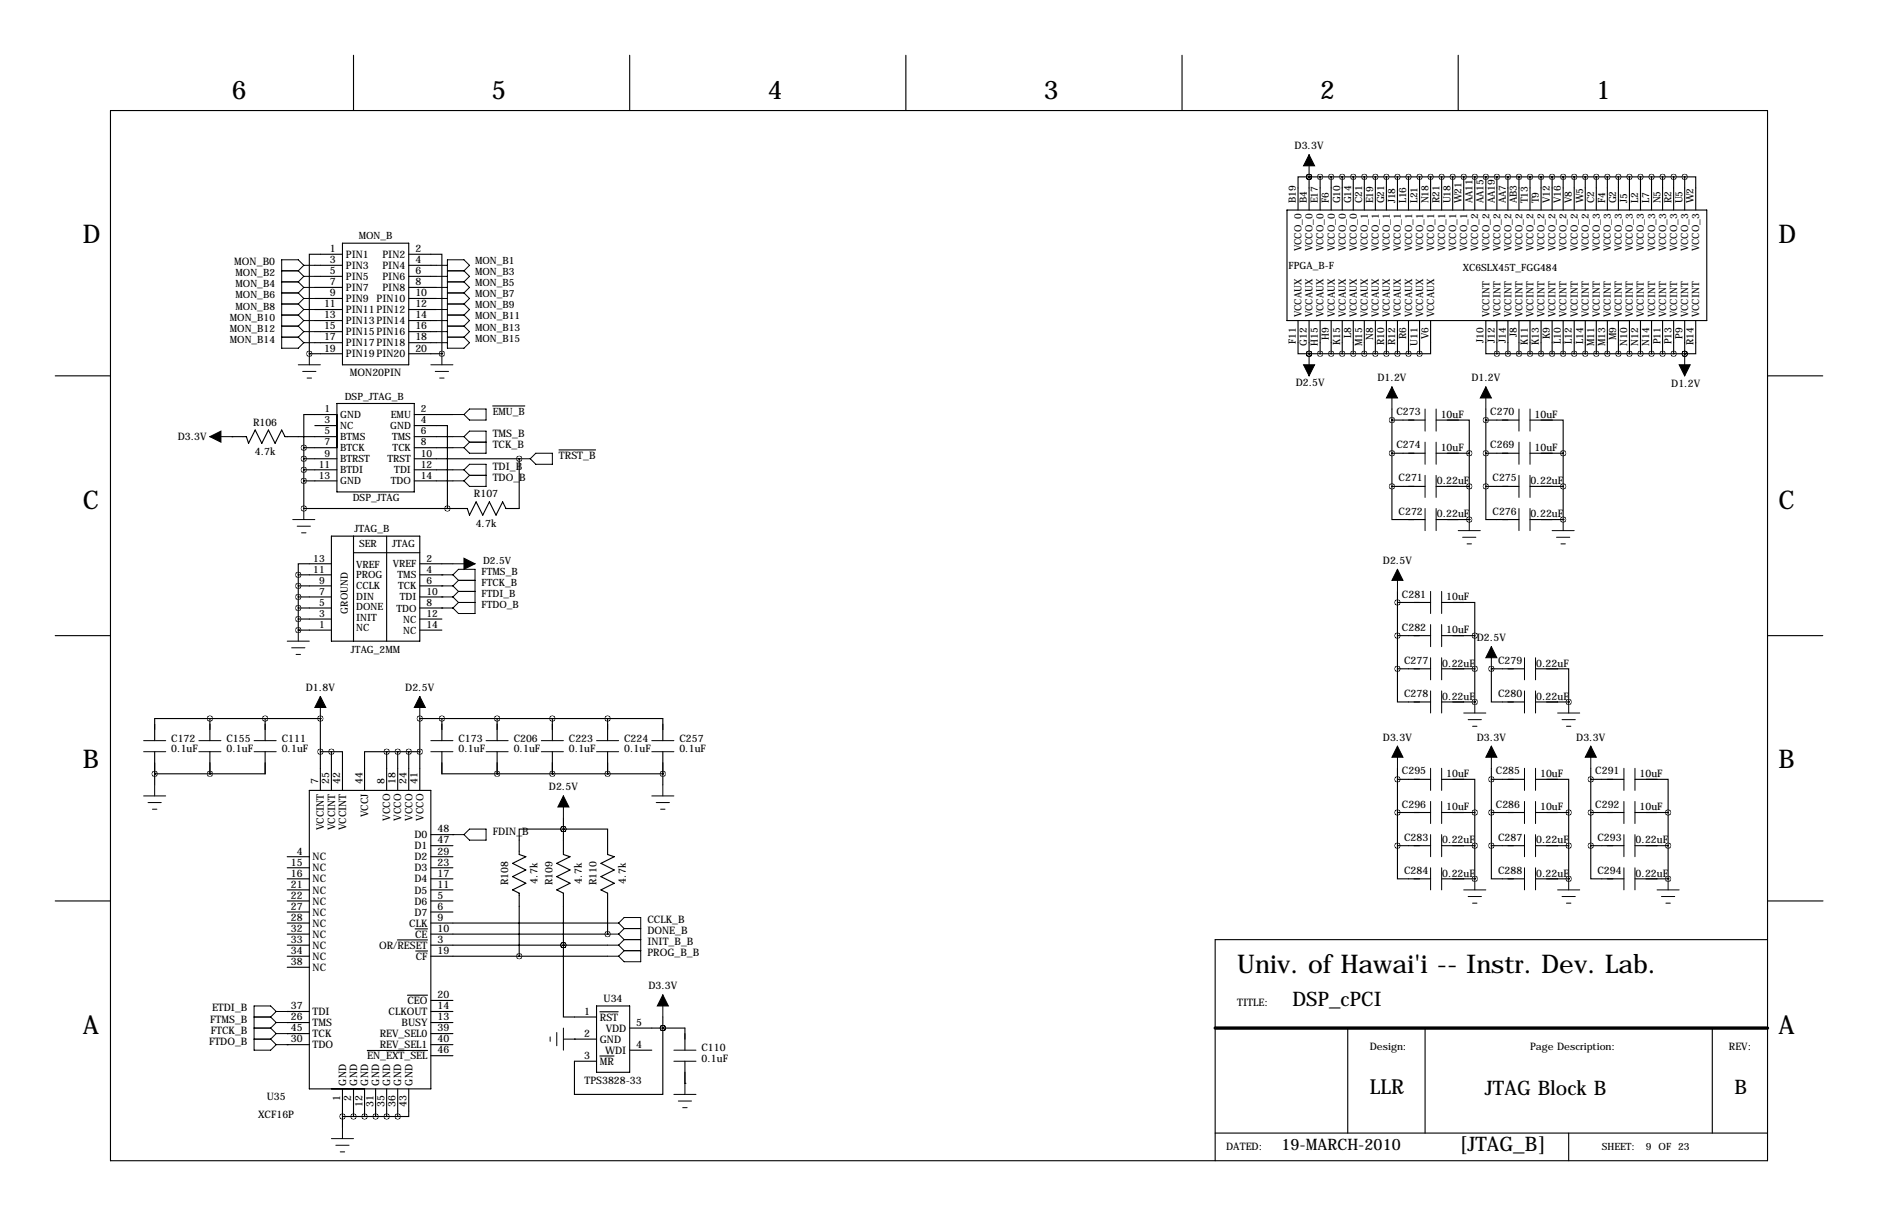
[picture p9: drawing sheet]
<svg xmlns="http://www.w3.org/2000/svg" width="432mm" height="279mm" viewBox="0 0 432 279" stroke-linecap="round" stroke-linejoin="round" font-family="sans-serif">
<g fill="none" stroke="#000" stroke-width=".25">
<path d="M81.3 12.7v12.7M144.8 12.7v12.7M208.3 12.7v12.7M271.8 12.7v12.7M335.3 12.7v12.7M25.4 25.4h381v241.3h-381zM78.7 58.4h-7.6v22.9M78.7 55.9h15.3v27.9h-15.3zM94 58.4h7.6v22.9M295.9 48.3h96.5v25.4h-96.5zM301 40.6h-2.6v7.7M301 40.6h.1"/>
<path d="M301 40.6v7.7M301 40.6h86.3M303.5 40.6v7.7M306.1 40.6v7.7M308.6 40.6v7.7M311.1 40.6v7.7M313.7 40.6v7.7M316.2 40.6v7.7M318.8 40.6v7.7M321.3 40.6v7.7M323.8 40.6v7.7M326.4 40.6v7.7"/>
<path d="M328.9 40.6v7.7M331.5 40.6v7.7M334 40.6v7.7M336.5 40.6v7.7M339.1 40.6v7.7M341.6 40.6v7.7M344.2 40.6v7.7M346.7 40.6v7.7M349.2 40.6v7.7M351.8 40.6v7.7M354.3 40.6v7.7M356.9 40.6v7.7"/>
<path d="M359.4 40.6v7.7M361.9 40.6v7.7M364.5 40.6v7.7M367 40.6v7.7M369.6 40.6v7.7M372.1 40.6v7.7M374.6 40.6v7.7M377.2 40.6v7.7M379.7 40.6v7.7M382.3 40.6v7.7M384.8 40.6v7.7M387.3 40.6h2.6v7.7"/>
<path d="M387.3 40.6v7.7M72.4 61h6.3M72.4 63.5h6.3M72.4 66h6.3M72.4 68.6h6.3M72.4 71.1h6.3M72.4 73.7h6.3M72.4 76.2h6.3M72.4 78.7h6.3M94 61h6.3M94 63.5h6.3M94 66h6.3"/>
<path d="M94 68.6h6.3M94 71.1h6.3M94 73.7h6.3M94 76.2h6.3M94 78.7h6.3M298.4 73.7v7.6h2.6M301 73.7v7.6M303.5 73.7v7.6M306.1 73.7v7.6M308.6 73.7v7.6M311.1 73.7v7.6M313.7 73.7v7.6"/>
<path d="M316.2 73.7v7.6M318.8 73.7v7.6M321.3 73.7v7.6M323.8 73.7v7.6M326.4 73.7v7.6M328.9 73.7v7.6h-2.5M341.6 73.7v7.6h2.6M344.2 73.7v7.6M346.7 73.7v7.6M349.2 73.7v7.6M351.8 73.7v7.6M354.3 73.7v7.6"/>
<path d="M356.9 73.7v7.6M359.4 73.7v7.6M361.9 73.7v7.6M364.5 73.7v7.6M367 73.7v7.6M369.6 73.7v7.6M372.1 73.7v7.6M374.6 73.7v7.6M377.2 73.7v7.6M379.7 73.7v7.6M382.3 73.7v7.6M384.8 73.7v7.6"/>
<path d="M387.3 73.7v7.6M389.9 73.7v7.6h-2.6M12.7 86.4h12.7M71.1 81.3h.1M71.1 81.3h7.6M72.4 97.8h5.1M77.5 95.2h-7.7v7.7M77.5 92.7h17.7v20.3h-17.7zM94 81.3h7.6M95.2 97.8h7.7v19M95.2 95.2h8.9M101.6 81.3h.1"/>
<path d="M113.3 93.3h7.4M301 81.3h.1M301 81.3h25.4M320 96.5h7.7M320 94v17.8M330.2 96.5h7.6v7.6M341.6 94v17.8M341.6 96.5h7.6M344.2 81.3h43.1M351.8 96.5h7.6v7.6M387.3 81.3h.1M406.4 86.4h12.7"/>
<path d="M53.3 100.3h.1M53.3 100.3h3.3l.5 1.6 1.6-3.1 1.5 3.1 1.5-3.1 1.5 3.1 1.6-3.1 .7 1.5h12M69.8 116.8h.1M69.8 102.9h7.7M69.8 105.4h7.7M69.8 107.9h7.7M69.8 110.5h7.7M69.8 102.9v13.9M95.2 100.3h8.9M95.2 102.9h8.9M95.2 105.4h24.2M95.2 107.9h8.9"/>
<path d="M95.2 110.5h8.9M119.4 105.4h.1M119.4 105.4v11.4h-3.1l-.7-1.5-1.6 3.1-1.5-3.1-1.5 3.1-1.5-3.1-1.6 3.1-.5-1.6h-37.6M128.5 103.4h8.4M320 111.8v7.6h7.7M320 104.1h7.7M320 111.8h7.7M330.2 104.1h7.6M330.2 111.8h7.6M330.2 119.4h7.6M337.8 119.4h.1M337.8 104.1v15.3"/>
<path d="M341.6 111.8v7.6h7.6M341.6 104.1h7.6M341.6 111.8h7.6M351.8 104.1h7.6M351.8 111.8h7.6M351.8 119.4h7.6M359.4 119.4h.1M359.4 104.1v15.3M68.6 139.7h7.6M68.6 137.2h7.6M68.6 134.6h7.6M68.6 132.1h7.6"/>
<path d="M68.6 132.1v12.7M76.2 129.5h-7.6v2.6M76.2 123.2h20.3v24.1h-20.3zM81.3 123.2v24.1M81.3 127h15.2M88.9 123.2v24.1M96.5 139.7h5.1M96.5 137.2h5.1M96.5 134.6h5.1M96.5 129.5h7.6M96.5 132.1h5.1M101.6 137.2h.1"/>
<path d="M101.6 132.1h.1M101.6 134.6h.1M101.6 139.7h.1M321.3 135.9v17.8M321.3 138.4h7.6M331.5 138.4h7.6v7.6M12.7 146h12.7M68.6 144.8h.1M68.6 144.8h7.6M68.6 142.2h7.6M96.5 144.8h5.1M96.5 142.2h5.1"/>
<path d="M321.3 153.7v7.6h7.6M321.3 146h7.6M321.3 153.7h7.6M331.5 146h7.6M331.5 153.7h7.6M339.1 146v15.3M342.9 153.7h.1M342.9 153.7v7.6h7.6M342.9 153.7h7.6M353.1 153.7h7.6v7.6M406.4 146h12.7M35.6 177.8h.1"/>
<path d="M35.6 172.7v7.6M48.3 177.8h.1M48.3 165.1h.1M48.3 165.1v5.1M48.3 172.7v5.1M61 165.1h.1M61 165.1v5.1M61 172.7v5.1h-25.4M73.7 165.1h.1M73.7 165.1h-38.1v5.1M73.7 165.1v16.5M73.7 172.7h2.5"/>
<path d="M76.2 172.7h2.5v8.9M76.2 172.7v8.9M88.9 172.7h-5.1v8.9M88.9 172.7v8.9M88.9 172.7h7.6M91.4 172.7v8.9M94 172.7v8.9M96.5 165.1h.1M96.5 165.1v16.5M96.5 165.1h55.9v5.1M101.6 165.1h.1M101.6 165.1v5.1"/>
<path d="M101.6 172.7v5.1h50.8M114.3 177.8h.1M114.3 165.1h.1M114.3 165.1v5.1M114.3 172.7v5.1M127 177.8h.1M127 165.1h.1M127 165.1v5.1M127 172.7v5.1M139.7 177.8h.1M139.7 165.1h.1M139.7 165.1v5.1"/>
<path d="M139.7 172.7v5.1M152.4 177.8h.1M152.4 172.7v7.6M321.3 176.5v17.8M321.3 179.1h7.6M331.5 179.1h7.6v7.6M331.5 161.3h7.6M339.1 161.3h.1M342.9 179.1h7.6M342.9 176.5v17.8M353.1 179.1h7.6v7.6M353.1 161.3h7.6"/>
<path d="M360.7 161.3h.1M365.8 179.1h7.6M365.8 176.5v17.8M375.9 179.1h7.6v7.6M66 196.8h5.1M66 199.4h5.1M71.1 181.6h28v68.6h-28zM99.1 196.8h5M99.1 199.4h5M99.1 194.3h5M99.1 191.8h5M104.1 191.8h.1"/>
<path d="M129.5 190.5h10.2v5.8l1.5 .5-3 1.6 3 1.5-3 1.5 3 1.5-3 1.6 1.5 .7v9.4M129.5 190.5h-10.1v5.8l1.5 .5-3 1.6 3 1.5-3 1.5 3 1.5-3 1.6 1.5 .7v14.5M129.5 190.5h.1M129.5 188v8.3l1.6 .5-3.1 1.6 3.1 1.5-3.1 1.5 3.1 1.5-3.1 1.6 1.5 .7v12M321.3 194.3v7.6h7.6M321.3 194.3h7.6M321.3 186.7h7.6M331.5 194.3h7.6M331.5 186.7h7.6M339.1 186.7v15.2M342.9 194.3v7.6h7.6M342.9 194.3h7.6"/>
<path d="M342.9 186.7h7.6M353.1 194.3h7.6M353.1 186.7h7.6M360.7 186.7v15.2M365.8 194.3v7.6h7.6M365.8 194.3h7.6M365.8 186.7h7.6M375.9 194.3h7.6M375.9 186.7h7.6M383.5 186.7v15.2M12.7 207h12.7M66 207h5.1"/>
<path d="M66 217.2h5.1M66 209.5h5.1M66 212.1h5.1M66 214.6h5.1M66 204.5h5.1M66 201.9h5.1M66 219.7h5.1M91.4 216h6.9M95.4 213.4h2.9M95.6 218.5h2.7M99.1 207h5M99.1 217.2h40.6"/>
<path d="M99.1 209.5h5M99.1 212.1h40.6M99.1 214.6h40.6M99.1 204.5h5M99.1 201.9h5M99.1 219.7h40.6M129.5 217.2h.1M129.5 217.2v16.5h7.7M139.7 214.6h.1M331.5 201.9h7.6M339.1 201.9h.1M353.1 201.9h7.6"/>
<path d="M360.7 201.9h.1M375.9 201.9h7.6M383.5 201.9h.1M406.4 215.9h-127v50.8M406.5 207h12.7M66 232.4h.1M66 234.9h.1M66 237.5h.1M66 234.9h5.1M66 232.4h5.1M66 222.2h5.1M66 237.5h5.1"/>
<path d="M93.7 228.7h4.6M99.1 234.9h5M99.1 232.4h5M99.1 229.9h5M99.1 237.5h5M132.1 238.8h.1M132.1 238.8h5.1M137.2 231.1h7.6v15.3h-7.6zM137.9 232.5h4.2M144.8 236.2h12.7v5.1M152.4 236.2v15.3h-20.3v-7.7h5.1M152.4 236.2h.1"/>
<path d="M152.4 233.7v2.5M309.9 236.2v24.1M327.7 236.2v24.1M393.7 236.2v24.1M66 240h.1M66 240h5.1M78.7 250.2v8.9M78.7 256.5h12.7M81.3 250.2v6.3M83.8 250.2v6.3M84.4 241.4h13.9M86.4 250.2v6.3"/>
<path d="M88.9 250.2v6.3M91.4 250.2v6.3M94 250.2v6.3h-2.6M99.1 240h5M99.1 242.6h5M137.9 242.6h3.3M144.8 241.3h5.1M157.5 248.9h.1M157.5 243.8v5.1M279.4 260.3h127M360.7 260.3v6.4"/>
</g>
<path d="M279.4 236.2h127" fill="none" stroke="#000" stroke-width=".76"/>
<g fill="none" stroke="#000" stroke-width=".23">
<path d="M301 35.6v5M64.8 62.2h3.8M64.8 64.8h3.8M64.8 67.3h3.8M64.8 69.8h3.8M64.8 72.4h3.8M64.8 74.9h3.8M64.8 77.5h3.8M68.6 62.2l1.2 1.3M68.6 64.8l1.2 1.2M68.6 67.3l1.2 1.3M68.6 69.8l1.2 1.3"/>
<path d="M68.6 72.4l1.2 1.3M68.6 74.9l1.2 1.3M68.6 77.5l1.2 1.2M69.8 61h2.6M69.8 61l-1.2 1.2M69.8 61l-1.2-1.3h-3.8v20.3h3.8l1.2-1.3M69.8 63.5h2.6M69.8 63.5l-1.2 1.3M69.8 66h2.6M69.8 66l-1.2 1.3M69.8 68.6h2.6M69.8 68.6l-1.2 1.2"/>
<path d="M69.8 71.1h2.6M69.8 71.1l-1.2 1.3M69.8 73.7h2.6M69.8 73.7l-1.2 1.2M69.8 76.2h2.6M69.8 76.2l-1.2 1.3M69.8 78.7h2.6M100.3 61h2.6M100.3 63.5h2.6M100.3 66h2.6M100.3 68.6h2.6M100.3 71.1h2.6"/>
<path d="M100.3 73.7h2.6M100.3 76.2h2.6M100.3 78.7h2.6M102.9 62.2h3.8M102.9 64.8h3.8M102.9 67.3h3.8M102.9 69.8h3.8M102.9 72.4h3.8M102.9 74.9h3.8M102.9 77.5h3.8M106.7 62.2l1.2-1.2-1.2-1.3h-3.8v20.3h3.8l1.2-1.3-1.2-1.2M106.7 62.2l1.2 1.3-1.2 1.3"/>
<path d="M106.7 64.8l1.2 1.2-1.2 1.3M106.7 67.3l1.2 1.3-1.2 1.2M106.7 69.8l1.2 1.3-1.2 1.3M106.7 72.4l1.2 1.3-1.2 1.2M106.7 74.9l1.2 1.3-1.2 1.3M68.6 83.8h5.1M69.6 85.3h3M70.6 86.9h1M71.1 81.3v2.5M99.1 83.8h5M100.1 85.3h3M101.1 86.9h1"/>
<path d="M101.6 81.3v2.5M104.1 95.2h2.6M106.7 95.2l1.2-1.2h3.9v2.5h-3.9zM301 81.3v5.1M320 88.9v5.1M327.7 94v5.1M330.2 94v5.1M341.6 88.9v5.1M349.2 94v5.1M351.8 94v5.1M387.3 81.3v5.1M48.3 100.3h5"/>
<path d="M67.3 119.4h5.1M69.8 116.8v2.6M104.1 110.5h2.6M104.1 107.9h2.6M104.1 102.9h2.6M104.1 100.3h2.6M106.7 107.9l1.2-1.2h3.9v5.1h-3.9l-1.2-1.3M106.7 100.3l1.2-1.2h3.9v5h-3.9l-1.2-1.2M106.7 107.9l1.2 1.3M106.7 100.3l1.2 1.3M107.9 109.2h3.9M107.9 109.2l-1.2 1.3"/>
<path d="M107.9 101.6h3.9M107.9 101.6l-1.2 1.3M119.4 105.4h2.5M121.9 105.4l1.3-1.3h3.8v2.6h-3.8zM327.7 101.6v5.1M327.7 109.2v5.1M327.7 116.8v5.1M330.2 101.6v5.1M330.2 109.2v5.1M330.2 116.8v5.1M337.8 119.4v2.5M349.2 101.6v5.1"/>
<path d="M349.2 109.2v5.1M349.2 116.8v5.1M351.8 101.6v5.1M351.8 109.2v5.1M351.8 116.8v5.1M359.4 119.4v2.5M68.3 120.9h3.1M69.3 122.4h1.1M101.6 137.2h2.5M101.6 132.1h2.5M101.6 134.6h2.5M101.6 139.7h2.5"/>
<path d="M104.1 129.5h5.1M104.1 137.2l1.3 1.2M104.1 132.1l1.3-1.3h3.8v10.2h-3.8l-1.3-1.3M104.1 132.1l1.3 1.2M104.1 134.6l1.3 1.3M105.4 138.4h3.8M105.4 135.9h3.8M105.4 135.9l-1.3 1.3M105.4 133.3h3.8M105.4 133.3l-1.3 1.3M105.4 138.4l-1.3 1.3M321.3 130.8v5.1"/>
<path d="M328.9 135.9v5.1M331.5 135.9v5.1M335.3 121.9h5.1M336.3 123.4h3M337.3 125h1M356.9 121.9h5M357.9 123.4h3M358.9 125h1M66 147.3h5.1M67.1 148.8h3M68.1 150.4h1M68.6 144.8v2.5"/>
<path d="M328.9 143.5v5.1M328.9 151.1v5.1M328.9 158.8v5M331.5 143.5v5.1M331.5 151.1v5.1M331.5 158.8v5M342.9 148.6v5.1M350.5 151.1v5.1M350.5 158.8v5M353.1 151.1v5.1M353.1 158.8v5M33 170.2h5.1"/>
<path d="M33 172.7h5.1M45.7 170.2h5.1M45.7 172.7h5.1M58.4 170.2h5.1M58.4 172.7h5.1M73.7 160v5.1M96.5 160v5.1M99.1 170.2h5M99.1 172.7h5M111.8 170.2h5M111.8 172.7h5M124.5 170.2h5"/>
<path d="M124.5 172.7h5M137.2 170.2h5M137.2 172.7h5M149.9 170.2h5M149.9 172.7h5M321.3 171.4v5.1M328.9 176.5v5.1M331.5 176.5v5.1M336.5 163.8h5.1M337.6 165.4h3M338.6 166.9h1M339.1 161.3v2.5"/>
<path d="M342.9 171.4v5.1M350.5 176.5v5.1M353.1 176.5v5.1M358.1 163.8h5.1M359.2 165.4h3M360.2 166.9h1M360.7 161.3v2.5M365.8 171.4v5.1M373.4 176.5v5.1M375.9 176.5v5.1M33 182.9h5.1M34 184.4h3.1"/>
<path d="M35.1 185.9h1M35.6 180.3v2.6M104.1 191.8h2.6M106.7 191.8l1.2-1.3h3.9v2.5h-3.9zM129.5 182.9v5.1M149.9 182.9h5M150.9 184.4h3M151.9 185.9h1M152.4 180.3v2.6M328.9 184.1v5.1M328.9 191.8v5M328.9 199.4v5.1"/>
<path d="M331.5 184.1v5.1M331.5 191.8v5M331.5 199.4v5.1M350.5 184.1v5.1M350.5 191.8v5M350.5 199.4v5.1M353.1 184.1v5.1M353.1 191.8v5M353.1 199.4v5.1M373.4 184.1v5.1M373.4 191.8v5M373.4 199.4v5.1"/>
<path d="M375.9 184.1v5.1M375.9 191.8v5M375.9 199.4v5.1M139.7 212.1h2.5M139.7 219.7h2.5M139.7 214.6h2.5M139.7 217.2h2.5M142.2 212.1l1.3 1.3M142.2 212.1l1.3-1.3h3.8v10.2h-3.8l-1.3-1.3M142.2 214.6l1.3 1.3M142.2 217.2l1.3 1.2M143.5 213.4h3.8"/>
<path d="M143.5 218.4h3.8M143.5 218.4l-1.3 1.3M143.5 215.9h3.8M143.5 213.4l-1.3 1.2M143.5 215.9l-1.3 1.3M336.5 204.5h5.1M337.6 206h3M338.6 207.5h1M339.1 201.9v2.6M358.1 204.5h5.1M359.2 206h3M360.2 207.5h1"/>
<path d="M360.7 201.9v2.6M381 204.5h5.1M382 206h3.1M383 207.5h1M383.5 201.9v2.6M58.4 238.8h3.8M58.4 233.7h3.8M58.4 236.2h3.8M62.2 233.7l1.3 1.2M62.2 236.2l1.3 1.3M62.2 238.8l1.3 1.2M63.5 232.4l-1.3-1.3h-3.8v10.2h3.8l1.3-1.3"/>
<path d="M63.5 234.9l-1.3 1.3M63.5 232.4h2.5M63.5 232.4l-1.3 1.3M63.5 234.9h2.5M63.5 237.5h2.5M63.5 237.5l-1.3 1.3M126.5 238.3v1M128 237.2v3.1M129.5 238.8h2.6M129.5 236.2v5.1M152.4 228.6v5.1M63.5 240h2.5"/>
<path d="M78.7 259.1v2.5M154.9 241.3h5.1M154.9 243.8h5.1M154.9 251.5h5.1M156 253h3M157 254.5h1M157.5 248.9v2.6M76.2 261.6h5.1M77.2 263.1h3.1M78.2 264.7h1"/>
</g>
<g fill="#000" stroke="#000" stroke-width=".23">
<path d="M301 35.6l1.3 2.5h-2.6zM299.7 83.8h2.6l-1.3 2.6zM320 88.9l1.3 2.5h-2.5zM341.6 88.9l1.3 2.5h-2.5zM386.1 83.8h2.5l-1.3 2.6zM48.3 100.3l2.5-1.2v2.5zM106.7 128.3l2.5 1.2-2.5 1.3zM321.3 130.8l1.3 2.5h-2.6zM342.9 148.6l1.3 2.5h-2.6zM73.7 160l1.2 2.6h-2.5zM96.5 160l1.3 2.6h-2.6zM321.3 171.4l1.3 2.6h-2.6z"/>
<path d="M342.9 171.4l1.3 2.6h-2.6zM365.8 171.4l1.2 2.6h-2.5zM129.5 182.9l1.3 2.5h-2.5zM152.4 228.6l1.3 2.5h-2.6z"/>
</g>
<path d="M68.5 142.2a.05 .05 0 0 0 .1 0 .05 .05 0 0 0-.1 0zM68.5 139.7a.05 .05 0 0 0 .1 0 .05 .05 0 0 0-.1 0zM68.5 137.2a.05 .05 0 0 0 .1 0 .05 .05 0 0 0-.1 0zM68.5 134.6a.05 .05 0 0 0 .1 0 .05 .05 0 0 0-.1 0zM68.5 132.1a.05 .05 0 0 0 .1 0 .05 .05 0 0 0-.1 0zM68.5 144.8a.05 .05 0 0 0 .1 0 .05 .05 0 0 0-.1 0zM69.8 110.5a.05 .05 0 0 0 .1 0 .05 .05 0 0 0-.1 0zM69.8 116.8a.05 .05 0 0 0 .1 0 .05 .05 0 0 0-.1 0zM69.8 108a.05 .05 0 0 0 .1 0 .05 .05 0 0 0-.1 0zM69.8 105.4a.05 .05 0 0 0 .1 0 .05 .05 0 0 0-.1 0zM69.8 102.9a.05 .05 0 0 0 .1 0 .05 .05 0 0 0-.1 0zM102.8 116.8a.05 .05 0 0 0 .1 0 .05 .05 0 0 0-.1 0zM119.3 105.4a.05 .05 0 0 0 .1 0 .05 .05 0 0 0-.1 0zM71.1 81.3a.05 .05 0 0 0 .1 0 .05 .05 0 0 0-.1 0zM91.4 172.7a.05 .05 0 0 0 .1 0 .05 .05 0 0 0-.1 0zM93.9 172.7a.05 .05 0 0 0 .1 0 .05 .05 0 0 0-.1 0zM73.6 172.7a.05 .05 0 0 0 .1 0 .05 .05 0 0 0-.1 0zM96.5 172.7a.05 .05 0 0 0 .1 0 .05 .05 0 0 0-.1 0zM96.5 165.1a.05 .05 0 0 0 .1 0 .05 .05 0 0 0-.1 0zM48.2 177.8a.05 .05 0 0 0 .1 0 .05 .05 0 0 0-.1 0zM35.5 177.8a.05 .05 0 0 0 .1 0 .05 .05 0 0 0-.1 0zM48.2 165.1a.05 .05 0 0 0 .1 0 .05 .05 0 0 0-.1 0zM60.9 165.1a.05 .05 0 0 0 .1 0 .05 .05 0 0 0-.1 0zM73.6 165.1a.05 .05 0 0 0 .1 0 .05 .05 0 0 0-.1 0zM78.7 256.5a.05 .05 0 0 0 .1 0 .05 .05 0 0 0-.1 0zM81.2 256.5a.05 .05 0 0 0 .1 0 .05 .05 0 0 0-.1 0zM83.8 256.5a.05 .05 0 0 0 .1 0 .05 .05 0 0 0-.1 0zM86.3 256.5a.05 .05 0 0 0 .1 0 .05 .05 0 0 0-.1 0zM91.4 256.5a.05 .05 0 0 0 .1 0 .05 .05 0 0 0-.1 0zM129.5 190.5a.05 .05 0 0 0 .1 0 .05 .05 0 0 0-.1 0zM129.5 190.5a.05 .05 0 0 0 .1 0 .05 .05 0 0 0-.1 0zM129.5 217.2a.05 .05 0 0 0 .1 0 .05 .05 0 0 0-.1 0zM119.3 219.7a.05 .05 0 0 0 .1 0 .05 .05 0 0 0-.1 0zM129.5 217.2a.05 .05 0 0 0 .1 0 .05 .05 0 0 0-.1 0zM326.3 81.3a.05 .05 0 0 0 .1 0 .05 .05 0 0 0-.1 0zM323.8 81.3a.05 .05 0 0 0 .1 0 .05 .05 0 0 0-.1 0zM321.3 81.3a.05 .05 0 0 0 .1 0 .05 .05 0 0 0-.1 0zM318.7 81.3a.05 .05 0 0 0 .1 0 .05 .05 0 0 0-.1 0zM316.2 81.3a.05 .05 0 0 0 .1 0 .05 .05 0 0 0-.1 0zM313.6 81.3a.05 .05 0 0 0 .1 0 .05 .05 0 0 0-.1 0zM311.1 81.3a.05 .05 0 0 0 .1 0 .05 .05 0 0 0-.1 0zM308.6 81.3a.05 .05 0 0 0 .1 0 .05 .05 0 0 0-.1 0zM306 81.3a.05 .05 0 0 0 .1 0 .05 .05 0 0 0-.1 0zM303.5 81.3a.05 .05 0 0 0 .1 0 .05 .05 0 0 0-.1 0zM300.9 81.3a.05 .05 0 0 0 .1 0 .05 .05 0 0 0-.1 0zM300.9 81.3a.05 .05 0 0 0 .1 0 .05 .05 0 0 0-.1 0zM387.3 81.3a.05 .05 0 0 0 .1 0 .05 .05 0 0 0-.1 0zM384.8 81.3a.05 .05 0 0 0 .1 0 .05 .05 0 0 0-.1 0zM382.2 81.3a.05 .05 0 0 0 .1 0 .05 .05 0 0 0-.1 0zM379.7 81.3a.05 .05 0 0 0 .1 0 .05 .05 0 0 0-.1 0zM377.1 81.3a.05 .05 0 0 0 .1 0 .05 .05 0 0 0-.1 0zM374.6 81.3a.05 .05 0 0 0 .1 0 .05 .05 0 0 0-.1 0zM372.1 81.3a.05 .05 0 0 0 .1 0 .05 .05 0 0 0-.1 0zM369.5 81.3a.05 .05 0 0 0 .1 0 .05 .05 0 0 0-.1 0zM367 81.3a.05 .05 0 0 0 .1 0 .05 .05 0 0 0-.1 0zM364.4 81.3a.05 .05 0 0 0 .1 0 .05 .05 0 0 0-.1 0zM361.9 81.3a.05 .05 0 0 0 .1 0 .05 .05 0 0 0-.1 0zM359.4 81.3a.05 .05 0 0 0 .1 0 .05 .05 0 0 0-.1 0zM356.8 81.3a.05 .05 0 0 0 .1 0 .05 .05 0 0 0-.1 0zM354.3 81.3a.05 .05 0 0 0 .1 0 .05 .05 0 0 0-.1 0zM351.7 81.3a.05 .05 0 0 0 .1 0 .05 .05 0 0 0-.1 0zM349.2 81.3a.05 .05 0 0 0 .1 0 .05 .05 0 0 0-.1 0zM346.7 81.3a.05 .05 0 0 0 .1 0 .05 .05 0 0 0-.1 0zM344.1 81.3a.05 .05 0 0 0 .1 0 .05 .05 0 0 0-.1 0zM387.3 81.3a.05 .05 0 0 0 .1 0 .05 .05 0 0 0-.1 0zM300.9 40.6a.05 .05 0 0 0 .1 0 .05 .05 0 0 0-.1 0zM303.5 40.6a.05 .05 0 0 0 .1 0 .05 .05 0 0 0-.1 0zM306 40.6a.05 .05 0 0 0 .1 0 .05 .05 0 0 0-.1 0zM308.6 40.6a.05 .05 0 0 0 .1 0 .05 .05 0 0 0-.1 0zM300.9 40.6a.05 .05 0 0 0 .1 0 .05 .05 0 0 0-.1 0zM334 40.6a.05 .05 0 0 0 .1 0 .05 .05 0 0 0-.1 0zM331.4 40.6a.05 .05 0 0 0 .1 0 .05 .05 0 0 0-.1 0zM328.9 40.6a.05 .05 0 0 0 .1 0 .05 .05 0 0 0-.1 0zM326.3 40.6a.05 .05 0 0 0 .1 0 .05 .05 0 0 0-.1 0zM323.8 40.6a.05 .05 0 0 0 .1 0 .05 .05 0 0 0-.1 0zM321.3 40.6a.05 .05 0 0 0 .1 0 .05 .05 0 0 0-.1 0zM318.7 40.6a.05 .05 0 0 0 .1 0 .05 .05 0 0 0-.1 0zM316.2 40.6a.05 .05 0 0 0 .1 0 .05 .05 0 0 0-.1 0zM361.9 40.6a.05 .05 0 0 0 .1 0 .05 .05 0 0 0-.1 0zM359.4 40.6a.05 .05 0 0 0 .1 0 .05 .05 0 0 0-.1 0zM356.8 40.6a.05 .05 0 0 0 .1 0 .05 .05 0 0 0-.1 0zM354.3 40.6a.05 .05 0 0 0 .1 0 .05 .05 0 0 0-.1 0zM351.7 40.6a.05 .05 0 0 0 .1 0 .05 .05 0 0 0-.1 0zM349.2 40.6a.05 .05 0 0 0 .1 0 .05 .05 0 0 0-.1 0zM346.7 40.6a.05 .05 0 0 0 .1 0 .05 .05 0 0 0-.1 0zM344.1 40.6a.05 .05 0 0 0 .1 0 .05 .05 0 0 0-.1 0zM341.6 40.6a.05 .05 0 0 0 .1 0 .05 .05 0 0 0-.1 0zM387.3 40.6a.05 .05 0 0 0 .1 0 .05 .05 0 0 0-.1 0zM384.8 40.6a.05 .05 0 0 0 .1 0 .05 .05 0 0 0-.1 0zM382.2 40.6a.05 .05 0 0 0 .1 0 .05 .05 0 0 0-.1 0zM379.7 40.6a.05 .05 0 0 0 .1 0 .05 .05 0 0 0-.1 0zM377.1 40.6a.05 .05 0 0 0 .1 0 .05 .05 0 0 0-.1 0zM374.6 40.6a.05 .05 0 0 0 .1 0 .05 .05 0 0 0-.1 0zM372.1 40.6a.05 .05 0 0 0 .1 0 .05 .05 0 0 0-.1 0zM369.5 40.6a.05 .05 0 0 0 .1 0 .05 .05 0 0 0-.1 0zM341.6 104.1a.05 .05 0 0 0 .1 0 .05 .05 0 0 0-.1 0zM341.6 111.8a.05 .05 0 0 0 .1 0 .05 .05 0 0 0-.1 0zM359.4 111.8a.05 .05 0 0 0 .1 0 .05 .05 0 0 0-.1 0zM359.4 104.1a.05 .05 0 0 0 .1 0 .05 .05 0 0 0-.1 0zM341.6 96.5a.05 .05 0 0 0 .1 0 .05 .05 0 0 0-.1 0zM359.4 119.4a.05 .05 0 0 0 .1 0 .05 .05 0 0 0-.1 0zM320 104.1a.05 .05 0 0 0 .1 0 .05 .05 0 0 0-.1 0zM320 111.8a.05 .05 0 0 0 .1 0 .05 .05 0 0 0-.1 0zM337.8 111.8a.05 .05 0 0 0 .1 0 .05 .05 0 0 0-.1 0zM337.8 104.1a.05 .05 0 0 0 .1 0 .05 .05 0 0 0-.1 0zM320 96.5a.05 .05 0 0 0 .1 0 .05 .05 0 0 0-.1 0zM337.8 119.4a.05 .05 0 0 0 .1 0 .05 .05 0 0 0-.1 0zM360.6 161.3a.05 .05 0 0 0 .1 0 .05 .05 0 0 0-.1 0zM321.3 146.1a.05 .05 0 0 0 .1 0 .05 .05 0 0 0-.1 0zM321.3 153.7a.05 .05 0 0 0 .1 0 .05 .05 0 0 0-.1 0zM339 153.7a.05 .05 0 0 0 .1 0 .05 .05 0 0 0-.1 0zM339 146.1a.05 .05 0 0 0 .1 0 .05 .05 0 0 0-.1 0zM321.3 138.4a.05 .05 0 0 0 .1 0 .05 .05 0 0 0-.1 0zM339 161.3a.05 .05 0 0 0 .1 0 .05 .05 0 0 0-.1 0zM360.6 194.3a.05 .05 0 0 0 .1 0 .05 .05 0 0 0-.1 0zM360.6 186.7a.05 .05 0 0 0 .1 0 .05 .05 0 0 0-.1 0zM360.6 201.9a.05 .05 0 0 0 .1 0 .05 .05 0 0 0-.1 0zM365.7 186.7a.05 .05 0 0 0 .1 0 .05 .05 0 0 0-.1 0zM365.7 194.3a.05 .05 0 0 0 .1 0 .05 .05 0 0 0-.1 0zM383.5 194.3a.05 .05 0 0 0 .1 0 .05 .05 0 0 0-.1 0zM383.5 186.7a.05 .05 0 0 0 .1 0 .05 .05 0 0 0-.1 0zM365.7 179.1a.05 .05 0 0 0 .1 0 .05 .05 0 0 0-.1 0zM383.5 201.9a.05 .05 0 0 0 .1 0 .05 .05 0 0 0-.1 0zM321.3 186.7a.05 .05 0 0 0 .1 0 .05 .05 0 0 0-.1 0zM321.3 194.3a.05 .05 0 0 0 .1 0 .05 .05 0 0 0-.1 0zM339 194.3a.05 .05 0 0 0 .1 0 .05 .05 0 0 0-.1 0zM339 186.7a.05 .05 0 0 0 .1 0 .05 .05 0 0 0-.1 0zM321.3 179.1a.05 .05 0 0 0 .1 0 .05 .05 0 0 0-.1 0zM339 201.9a.05 .05 0 0 0 .1 0 .05 .05 0 0 0-.1 0zM311.1 40.6a.05 .05 0 0 0 .1 0 .05 .05 0 0 0-.1 0zM313.6 40.6a.05 .05 0 0 0 .1 0 .05 .05 0 0 0-.1 0zM336.5 40.6a.05 .05 0 0 0 .1 0 .05 .05 0 0 0-.1 0zM339 40.6a.05 .05 0 0 0 .1 0 .05 .05 0 0 0-.1 0zM364.4 40.6a.05 .05 0 0 0 .1 0 .05 .05 0 0 0-.1 0zM367 40.6a.05 .05 0 0 0 .1 0 .05 .05 0 0 0-.1 0z" fill="#000" stroke="#000" stroke-width="1.3"/>
<g font-size="5.9">
<text x="53.3" y="22.9">6</text>
<text x="113" y="22.9">5</text>
<text x="176.5" y="22.9">4</text>
<text x="240" y="22.9">3</text>
<text x="303.5" y="22.9">2</text>
<text x="367" y="22.9">1</text>
<text x="19" y="55.9">D</text>
<text x="408.9" y="55.9">D</text>
<text x="19" y="116.8">C</text>
<text x="408.9" y="116.8">C</text>
<text x="19" y="176.5">B</text>
<text x="408.9" y="176.5">B</text>
<text x="284.5" y="223.5">Univ. of Hawai'i -- Instr. Dev. Lab.</text>
<text x="19" y="237.5">A</text>
<text x="408.9" y="237.5">A</text>
</g>
<text font-size="4.7" x="315" y="251.5">LLR</text>
<g font-size="4.6">
<text x="297.2" y="231.1">DSP_cPCI</text>
<text x="341.4" y="251.7">JTAG Block B</text>
<text x="398.8" y="251.5">B</text>
<text x="335.6" y="264.5">[JTAG_B]</text>
</g>
<text font-size="3.6" x="294.6" y="264.2">19-MARCH-2010</text>
<g font-size="2.4">
<text x="297.7" y="34.3">D3.3V</text>
<text x="75.9" y="57.9">1</text>
<text x="79.5" y="59.3">PIN1</text>
<text x="87.9" y="59.3">PIN2</text>
<text x="95.5" y="57.9">2</text>
<text x="53.9" y="61">MON_B0</text>
<text x="75.9" y="60.5">3</text>
<text x="75.9" y="63">5</text>
<text x="75.9" y="65.5">7</text>
<text x="79.5" y="61.8">PIN3</text>
<text x="79.5" y="64.3">PIN5</text>
<text x="87.9" y="61.8">PIN4</text>
<text x="87.9" y="64.3">PIN6</text>
<text x="95.5" y="60.5">4</text>
<text x="95.5" y="63">6</text>
<text x="95.5" y="65.5">8</text>
<text x="74.5" y="70.6">11</text>
<text x="75.9" y="68.1">9</text>
<text x="79.5" y="66.9">PIN7</text>
<text x="79.5" y="69.4">PIN9 PIN10</text>
<text x="79.5" y="72">PIN11PIN12</text>
<text x="87.9" y="66.9">PIN8</text>
<text x="95.5" y="68.1">10</text>
<text x="95.5" y="70.6">12</text>
<text x="74.5" y="73.2">13</text>
<text x="74.5" y="75.7">15</text>
<text x="79.5" y="74.5">PIN13PIN14</text>
<text x="79.5" y="77">PIN15PIN16</text>
<text x="95.5" y="73.2">14</text>
<text x="95.5" y="75.7">16</text>
<text x="74.5" y="78.2">17</text>
<text x="74.5" y="80.8">19</text>
<text x="79.5" y="79.6">PIN17PIN18</text>
<text x="79.5" y="82.1">PIN19PIN20</text>
<text x="95.5" y="78.2">18</text>
<text x="95.5" y="80.8">20</text>
<text x="80.4" y="86.5">MON20PIN</text>
<text x="297.9" y="88.6">D2.5V</text>
<text x="316.7" y="87.6">D1.2V</text>
<text x="338.3" y="87.6">D1.2V</text>
<text x="384.3" y="88.9">D1.2V</text>
<text x="321.1" y="95.4">C273</text>
<text x="342.7" y="95.4">C270</text>
<text x="40.9" y="101.1">D3.3V</text>
<text x="58.2" y="97.8">R106</text>
<text x="113.3" y="100.3">TMS_B</text>
<text x="331.3" y="96">10uF</text>
<text x="352.8" y="96">10uF</text>
<text x="58.6" y="104.5">4.7k</text>
<text x="113.3" y="107.9">TDI_B</text>
<text x="113.3" y="102.9">TCK_B</text>
<text x="128.5" y="105.4">TRST_B</text>
<text x="321.1" y="103">C274</text>
<text x="331.3" y="103.6">10uF</text>
<text x="342.7" y="103">C269</text>
<text x="352.8" y="103.6">10uF</text>
<text x="113.3" y="110.5">TDO_B</text>
<text x="321.6" y="110.6">C271</text>
<text x="330.3" y="111.3">0.22uF</text>
<text x="343.2" y="110.6">C275</text>
<text x="351.9" y="111.3">0.22uF</text>
<text x="109" y="114.3">R107</text>
<text x="321.6" y="118.2">C272</text>
<text x="330.3" y="118.9">0.22uF</text>
<text x="343.2" y="118.2">C276</text>
<text x="351.9" y="118.9">0.22uF</text>
<text x="109.4" y="121">4.7k</text>
<text x="318" y="129.5">D2.5V</text>
<text x="322.3" y="137.3">C281</text>
<text x="332.5" y="137.9">10uF</text>
<text x="322.3" y="144.9">C282</text>
<text x="332.5" y="145.5">10uF</text>
<text x="339.6" y="147.3">D2.5V</text>
<text x="322.9" y="152.5">C277</text>
<text x="331.6" y="153.2">0.22uF</text>
<text x="344.4" y="152.5">C279</text>
<text x="353.2" y="153.2">0.22uF</text>
<text x="70.3" y="158.8">D1.8V</text>
<text x="93.2" y="158.8">D2.5V</text>
<text x="322.9" y="160.2">C278</text>
<text x="331.6" y="160.8">0.22uF</text>
<text x="344.4" y="160.2">C280</text>
<text x="353.2" y="160.8">0.22uF</text>
<text x="39.4" y="170.4">C172</text>
<text x="39.4" y="172.9">0.1uF</text>
<text x="52.1" y="170.4">C155</text>
<text x="52.1" y="172.9">0.1uF</text>
<text x="64.8" y="170.4">C111</text>
<text x="64.8" y="172.9">0.1uF</text>
<text x="105.4" y="170.4">C173</text>
<text x="105.4" y="172.9">0.1uF</text>
<text x="118.1" y="170.4">C206</text>
<text x="118.1" y="172.9">0.1uF</text>
<text x="130.8" y="170.4">C223</text>
<text x="130.8" y="172.9">0.1uF</text>
<text x="143.5" y="170.4">C224</text>
<text x="143.5" y="172.9">0.1uF</text>
<text x="156.2" y="170.4">C257</text>
<text x="156.2" y="172.9">0.1uF</text>
<text x="318" y="170.2">D3.3V</text>
<text x="339.6" y="170.2">D3.3V</text>
<text x="362.4" y="170.2">D3.3V</text>
<text x="322.3" y="177.9">C295</text>
<text x="332.5" y="178.6">10uF</text>
<text x="343.9" y="177.9">C285</text>
<text x="354.1" y="178.6">10uF</text>
<text x="366.8" y="177.9">C291</text>
<text x="377" y="178.6">10uF</text>
<text x="73.2" y="180.1" transform="rotate(-90 73.2 180.1)">7</text>
<text x="75.7" y="180.1" transform="rotate(-90 75.7 180.1)">25</text>
<text x="78.2" y="180.1" transform="rotate(-90 78.2 180.1)">42</text>
<text x="83.3" y="180.1" transform="rotate(-90 83.3 180.1)">44</text>
<text x="88.4" y="180.1" transform="rotate(-90 88.4 180.1)">8</text>
<text x="90.9" y="180.1" transform="rotate(-90 90.9 180.1)">18</text>
<text x="93.5" y="180.1" transform="rotate(-90 93.5 180.1)">24</text>
<text x="96" y="180.1" transform="rotate(-90 96 180.1)">41</text>
<text x="126.2" y="181.6">D2.5V</text>
<text x="322.3" y="185.6">C296</text>
<text x="343.9" y="185.6">C286</text>
<text x="366.8" y="185.6">C292</text>
<text x="74.5" y="190.8" transform="rotate(-90 74.5 190.8)">VCCINT</text>
<text x="77" y="190.8" transform="rotate(-90 77 190.8)">VCCINT</text>
<text x="79.6" y="190.8" transform="rotate(-90 79.6 190.8)">VCCINT</text>
<text x="84.7" y="187.8" transform="rotate(-90 84.7 187.8)">VCCJ</text>
<text x="89.7" y="188.6" transform="rotate(-90 89.7 188.6)">VCCO</text>
<text x="92.3" y="188.6" transform="rotate(-90 92.3 188.6)">VCCO</text>
<text x="94.8" y="188.6" transform="rotate(-90 94.8 188.6)">VCCO</text>
<text x="97.4" y="188.6" transform="rotate(-90 97.4 188.6)">VCCO</text>
<text x="100.6" y="191.3">48</text>
<text x="113.3" y="191.8">FDIN_B</text>
<text x="332.5" y="186.2">10uF</text>
<text x="354.1" y="186.2">10uF</text>
<text x="377" y="186.2">10uF</text>
<text x="68.2" y="196.3">4</text>
<text x="71.9" y="197.7">NC</text>
<text x="95.3" y="197.7">D2</text>
<text x="95.3" y="195.1">D1</text>
<text x="95.3" y="192.6">D0</text>
<text x="100.6" y="196.3">29</text>
<text x="100.6" y="193.8">47</text>
<text x="322.9" y="193.2">C283</text>
<text x="331.6" y="193.8">0.22uF</text>
<text x="344.4" y="193.2">C287</text>
<text x="353.2" y="193.8">0.22uF</text>
<text x="367.3" y="193.2">C293</text>
<text x="376.1" y="193.8">0.22uF</text>
<text x="66.9" y="198.9">15</text>
<text x="66.9" y="201.4">16</text>
<text x="66.9" y="204">21</text>
<text x="71.9" y="200.2">NC</text>
<text x="71.9" y="202.8">NC</text>
<text x="95.3" y="202.8">D4</text>
<text x="95.3" y="200.2">D3</text>
<text x="100.6" y="204">11</text>
<text x="100.6" y="201.4">17</text>
<text x="100.6" y="198.9">23</text>
<text x="116.8" y="203.4" transform="rotate(-90 116.8 203.4)">R108</text>
<text x="123.6" y="203" transform="rotate(-90 123.6 203)">4.7k</text>
<text x="127" y="203.4" transform="rotate(-90 127 203.4)">R109</text>
<text x="133.7" y="203" transform="rotate(-90 133.7 203)">4.7k</text>
<text x="137.2" y="203.4" transform="rotate(-90 137.2 203.4)">R110</text>
<text x="143.9" y="203" transform="rotate(-90 143.9 203)">4.7k</text>
<text x="322.9" y="200.8">C284</text>
<text x="331.6" y="201.4">0.22uF</text>
<text x="344.4" y="200.8">C288</text>
<text x="353.2" y="201.4">0.22uF</text>
<text x="367.3" y="200.8">C294</text>
<text x="376.1" y="201.4">0.22uF</text>
<text x="66.9" y="206.5">22</text>
<text x="66.9" y="209">27</text>
<text x="71.9" y="205.3">NC</text>
<text x="71.9" y="207.8">NC</text>
<text x="95.3" y="207.8">D6</text>
<text x="95.3" y="205.3">D5</text>
<text x="100.6" y="206.5">5</text>
<text x="100.6" y="209">6</text>
<text x="66.9" y="211.6">28</text>
<text x="66.9" y="214.1">32</text>
<text x="71.9" y="210.4">NC</text>
<text x="71.9" y="212.9">NC</text>
<text x="71.9" y="215.5">NC</text>
<text x="94.1" y="212.9">CLK</text>
<text x="95.3" y="210.4">D7</text>
<text x="95.4" y="215.5">CE</text>
<text x="100.6" y="211.6">9</text>
<text x="100.6" y="214.1">10</text>
<text x="148.8" y="212.1">CCLK_B</text>
<text x="148.8" y="214.6">DONE_B</text>
<text x="66.9" y="216.7">33</text>
<text x="66.9" y="219.2">34</text>
<text x="66.9" y="221.7">38</text>
<text x="71.9" y="218">NC</text>
<text x="71.9" y="220.5">NC</text>
<text x="87.2" y="218">OR/RESET</text>
<text x="95.6" y="220.5">CF</text>
<text x="100.6" y="216.7">3</text>
<text x="100.6" y="219.2">19</text>
<text x="148.8" y="219.7">PROG_B_B</text>
<text x="148.8" y="217.2">INIT_B_B</text>
<text x="71.9" y="223.1">NC</text>
<text x="149.1" y="227.3">D3.3V</text>
<text x="48.7" y="232.4">ETDI_B</text>
<text x="66.9" y="231.9">37</text>
<text x="71.9" y="233.2">TDI</text>
<text x="89.3" y="233.2">CLKOUT</text>
<text x="93.7" y="230.7">CEO</text>
<text x="100.6" y="231.9">14</text>
<text x="100.6" y="229.4">20</text>
<text x="134.3" y="233.2">1</text>
<text x="138.8" y="230.1">U34</text>
<text x="284.5" y="231.1">TITLE:</text>
<text x="48.3" y="234.9">FTMS_B</text>
<text x="48.5" y="237.5">FTCK_B</text>
<text x="66.9" y="234.4">26</text>
<text x="66.9" y="239.5">30</text>
<text x="66.9" y="237">45</text>
<text x="71.9" y="235.8">TMS</text>
<text x="71.9" y="238.3">TCK</text>
<text x="87.3" y="238.3">REV_SEL0</text>
<text x="92.3" y="235.8">BUSY</text>
<text x="100.6" y="234.4">13</text>
<text x="100.6" y="237">39</text>
<text x="100.6" y="239.5">40</text>
<text x="134.3" y="238.3">2</text>
<text x="137.9" y="234.5">RST</text>
<text x="137.9" y="239.6">GND</text>
<text x="139.3" y="237.1">VDD</text>
<text x="146.3" y="235.7">5</text>
<text x="48.1" y="240">FTDO_B</text>
<text x="71.9" y="240.9">TDO</text>
<text x="84.4" y="243.4">EN_EXT_SEL</text>
<text x="87.3" y="240.9">REV_SEL1</text>
<text x="100.6" y="242.1">46</text>
<text x="134.3" y="243.3">3</text>
<text x="137.9" y="244.7">MR</text>
<text x="139.1" y="242.1">WDI</text>
<text x="146.3" y="240.8">4</text>
<text x="161.3" y="241.6">C110</text>
<text x="161.3" y="244">0.1uF</text>
<text x="315" y="241.3">Design:</text>
<text x="351.8" y="241.3">Page Description:</text>
<text x="397.5" y="241.3">REV:</text>
<text x="79.6" y="249.4" transform="rotate(-90 79.6 249.4)">GND</text>
<text x="82.1" y="249.4" transform="rotate(-90 82.1 249.4)">GND</text>
<text x="84.7" y="249.4" transform="rotate(-90 84.7 249.4)">GND</text>
<text x="87.2" y="249.4" transform="rotate(-90 87.2 249.4)">GND</text>
<text x="89.7" y="249.4" transform="rotate(-90 89.7 249.4)">GND</text>
<text x="92.3" y="249.4" transform="rotate(-90 92.3 249.4)">GND</text>
<text x="94.8" y="249.4" transform="rotate(-90 94.8 249.4)">GND</text>
<text x="134.4" y="249.1">TPS3828-33</text>
<text x="59.4" y="256.9">XCF16P</text>
<text x="61.3" y="252.7">U35</text>
<text x="78.2" y="253.1" transform="rotate(-90 78.2 253.1)">1</text>
<text x="80.8" y="253.1" transform="rotate(-90 80.8 253.1)">2</text>
<text x="83.3" y="254.4" transform="rotate(-90 83.3 254.4)">12</text>
<text x="85.9" y="254.4" transform="rotate(-90 85.9 254.4)">31</text>
<text x="88.4" y="254.4" transform="rotate(-90 88.4 254.4)">35</text>
<text x="90.9" y="254.4" transform="rotate(-90 90.9 254.4)">36</text>
<text x="93.5" y="254.4" transform="rotate(-90 93.5 254.4)">43</text>
<text x="281.9" y="264.2">DATED:</text>
</g>
<g font-size="2.3">
<text x="297.9" y="46.7" transform="rotate(-90 297.9 46.7)">B19</text>
<text x="300.5" y="46.7" transform="rotate(-90 300.5 46.7)">B4</text>
<text x="303" y="46.7" transform="rotate(-90 303 46.7)">E17</text>
<text x="305.6" y="46.7" transform="rotate(-90 305.6 46.7)">F6</text>
<text x="308.1" y="46.7" transform="rotate(-90 308.1 46.7)">G10</text>
<text x="310.6" y="46.7" transform="rotate(-90 310.6 46.7)">G14</text>
<text x="313.2" y="46.7" transform="rotate(-90 313.2 46.7)">C21</text>
<text x="315.7" y="46.7" transform="rotate(-90 315.7 46.7)">E19</text>
<text x="318.3" y="46.7" transform="rotate(-90 318.3 46.7)">G21</text>
<text x="320.8" y="46.7" transform="rotate(-90 320.8 46.7)">J18</text>
<text x="323.3" y="46.7" transform="rotate(-90 323.3 46.7)">L16</text>
<text x="325.9" y="46.7" transform="rotate(-90 325.9 46.7)">L21</text>
<text x="328.4" y="46.7" transform="rotate(-90 328.4 46.7)">N18</text>
<text x="331" y="46.7" transform="rotate(-90 331 46.7)">R21</text>
<text x="333.5" y="46.7" transform="rotate(-90 333.5 46.7)">U18</text>
<text x="336" y="46.7" transform="rotate(-90 336 46.7)">W21</text>
<text x="338.6" y="46.7" transform="rotate(-90 338.6 46.7)">AA11</text>
<text x="341.1" y="46.7" transform="rotate(-90 341.1 46.7)">AA15</text>
<text x="343.7" y="46.7" transform="rotate(-90 343.7 46.7)">AA19</text>
<text x="346.2" y="46.7" transform="rotate(-90 346.2 46.7)">AA7</text>
<text x="348.7" y="46.7" transform="rotate(-90 348.7 46.7)">AB3</text>
<text x="351.3" y="46.7" transform="rotate(-90 351.3 46.7)">T13</text>
<text x="353.8" y="46.7" transform="rotate(-90 353.8 46.7)">T9</text>
<text x="356.4" y="46.7" transform="rotate(-90 356.4 46.7)">V12</text>
<text x="358.9" y="46.7" transform="rotate(-90 358.9 46.7)">V16</text>
<text x="361.4" y="46.7" transform="rotate(-90 361.4 46.7)">V8</text>
<text x="364" y="46.7" transform="rotate(-90 364 46.7)">W5</text>
<text x="366.5" y="46.7" transform="rotate(-90 366.5 46.7)">C2</text>
<text x="369.1" y="46.7" transform="rotate(-90 369.1 46.7)">F4</text>
<text x="371.6" y="46.7" transform="rotate(-90 371.6 46.7)">G2</text>
<text x="374.1" y="46.7" transform="rotate(-90 374.1 46.7)">J5</text>
<text x="376.7" y="46.7" transform="rotate(-90 376.7 46.7)">L2</text>
<text x="379.2" y="46.7" transform="rotate(-90 379.2 46.7)">L7</text>
<text x="381.8" y="46.7" transform="rotate(-90 381.8 46.7)">N5</text>
<text x="384.3" y="46.7" transform="rotate(-90 384.3 46.7)">R2</text>
<text x="386.8" y="46.7" transform="rotate(-90 386.8 46.7)">U5</text>
<text x="389.4" y="46.7" transform="rotate(-90 389.4 46.7)">W2</text>
<text x="82.5" y="54.9">MON_B</text>
<text x="299.3" y="57.7" transform="rotate(-90 299.3 57.7)">VCCO_0</text>
<text x="301.8" y="57.7" transform="rotate(-90 301.8 57.7)">VCCO_0</text>
<text x="304.3" y="57.7" transform="rotate(-90 304.3 57.7)">VCCO_0</text>
<text x="306.9" y="57.7" transform="rotate(-90 306.9 57.7)">VCCO_0</text>
<text x="309.4" y="57.7" transform="rotate(-90 309.4 57.7)">VCCO_0</text>
<text x="312" y="57.7" transform="rotate(-90 312 57.7)">VCCO_0</text>
<text x="314.5" y="57.7" transform="rotate(-90 314.5 57.7)">VCCO_1</text>
<text x="317" y="57.7" transform="rotate(-90 317 57.7)">VCCO_1</text>
<text x="319.6" y="57.7" transform="rotate(-90 319.6 57.7)">VCCO_1</text>
<text x="322.1" y="57.7" transform="rotate(-90 322.1 57.7)">VCCO_1</text>
<text x="324.7" y="57.7" transform="rotate(-90 324.7 57.7)">VCCO_1</text>
<text x="327.2" y="57.7" transform="rotate(-90 327.2 57.7)">VCCO_1</text>
<text x="329.7" y="57.7" transform="rotate(-90 329.7 57.7)">VCCO_1</text>
<text x="332.3" y="57.7" transform="rotate(-90 332.3 57.7)">VCCO_1</text>
<text x="334.8" y="57.7" transform="rotate(-90 334.8 57.7)">VCCO_1</text>
<text x="337.4" y="57.7" transform="rotate(-90 337.4 57.7)">VCCO_1</text>
<text x="339.9" y="57.7" transform="rotate(-90 339.9 57.7)">VCCO_2</text>
<text x="342.4" y="57.7" transform="rotate(-90 342.4 57.7)">VCCO_2</text>
<text x="345" y="57.7" transform="rotate(-90 345 57.7)">VCCO_2</text>
<text x="347.5" y="57.7" transform="rotate(-90 347.5 57.7)">VCCO_2</text>
<text x="350.1" y="57.7" transform="rotate(-90 350.1 57.7)">VCCO_2</text>
<text x="352.6" y="57.7" transform="rotate(-90 352.6 57.7)">VCCO_2</text>
<text x="355.1" y="57.7" transform="rotate(-90 355.1 57.7)">VCCO_2</text>
<text x="357.7" y="57.7" transform="rotate(-90 357.7 57.7)">VCCO_2</text>
<text x="360.2" y="57.7" transform="rotate(-90 360.2 57.7)">VCCO_2</text>
<text x="362.8" y="57.7" transform="rotate(-90 362.8 57.7)">VCCO_2</text>
<text x="365.3" y="57.7" transform="rotate(-90 365.3 57.7)">VCCO_2</text>
<text x="367.8" y="57.7" transform="rotate(-90 367.8 57.7)">VCCO_3</text>
<text x="370.4" y="57.7" transform="rotate(-90 370.4 57.7)">VCCO_3</text>
<text x="372.9" y="57.7" transform="rotate(-90 372.9 57.7)">VCCO_3</text>
<text x="375.5" y="57.7" transform="rotate(-90 375.5 57.7)">VCCO_3</text>
<text x="378" y="57.7" transform="rotate(-90 378 57.7)">VCCO_3</text>
<text x="380.5" y="57.7" transform="rotate(-90 380.5 57.7)">VCCO_3</text>
<text x="383.1" y="57.7" transform="rotate(-90 383.1 57.7)">VCCO_3</text>
<text x="385.6" y="57.7" transform="rotate(-90 385.6 57.7)">VCCO_3</text>
<text x="388.2" y="57.7" transform="rotate(-90 388.2 57.7)">VCCO_3</text>
<text x="390.7" y="57.7" transform="rotate(-90 390.7 57.7)">VCCO_3</text>
<text x="54.2" y="63.5">MON_B2</text>
<text x="109.2" y="60.7">MON_B1</text>
<text x="109.2" y="63.2">MON_B3</text>
<text x="109.2" y="65.8">MON_B5</text>
<text x="296.3" y="61.8">FPGA_B-F</text>
<text x="336.3" y="62.2">XC6SLX45T_FGG484</text>
<text x="54.2" y="66">MON_B4</text>
<text x="54.2" y="68.6">MON_B6</text>
<text x="54.2" y="71.1">MON_B8</text>
<text x="109.2" y="68.3">MON_B7</text>
<text x="109.2" y="70.9">MON_B9</text>
<text x="52.8" y="73.7">MON_B10</text>
<text x="52.8" y="76.2">MON_B12</text>
<text x="109.2" y="73.4">MON_B11</text>
<text x="109.2" y="75.9">MON_B13</text>
<text x="299.3" y="72.9" transform="rotate(-90 299.3 72.9)">VCCAUX</text>
<text x="301.8" y="72.9" transform="rotate(-90 301.8 72.9)">VCCAUX</text>
<text x="304.3" y="72.9" transform="rotate(-90 304.3 72.9)">VCCAUX</text>
<text x="306.9" y="72.9" transform="rotate(-90 306.9 72.9)">VCCAUX</text>
<text x="309.4" y="72.9" transform="rotate(-90 309.4 72.9)">VCCAUX</text>
<text x="310.6" y="77.7" transform="rotate(-90 310.6 77.7)">L8</text>
<text x="312" y="72.9" transform="rotate(-90 312 72.9)">VCCAUX</text>
<text x="314.5" y="72.9" transform="rotate(-90 314.5 72.9)">VCCAUX</text>
<text x="317" y="72.9" transform="rotate(-90 317 72.9)">VCCAUX</text>
<text x="319.6" y="72.9" transform="rotate(-90 319.6 72.9)">VCCAUX</text>
<text x="322.1" y="72.9" transform="rotate(-90 322.1 72.9)">VCCAUX</text>
<text x="323.3" y="78" transform="rotate(-90 323.3 78)">R6</text>
<text x="324.7" y="72.9" transform="rotate(-90 324.7 72.9)">VCCAUX</text>
<text x="327.2" y="72.9" transform="rotate(-90 327.2 72.9)">VCCAUX</text>
<text x="328.4" y="78" transform="rotate(-90 328.4 78)">V6</text>
<text x="329.7" y="72.9" transform="rotate(-90 329.7 72.9)">VCCAUX</text>
<text x="342.4" y="72.9" transform="rotate(-90 342.4 72.9)">VCCINT</text>
<text x="345" y="72.9" transform="rotate(-90 345 72.9)">VCCINT</text>
<text x="347.5" y="72.9" transform="rotate(-90 347.5 72.9)">VCCINT</text>
<text x="348.7" y="77.4" transform="rotate(-90 348.7 77.4)">J8</text>
<text x="350.1" y="72.9" transform="rotate(-90 350.1 72.9)">VCCINT</text>
<text x="352.6" y="72.9" transform="rotate(-90 352.6 72.9)">VCCINT</text>
<text x="355.1" y="72.9" transform="rotate(-90 355.1 72.9)">VCCINT</text>
<text x="356.4" y="78" transform="rotate(-90 356.4 78)">K9</text>
<text x="357.7" y="72.9" transform="rotate(-90 357.7 72.9)">VCCINT</text>
<text x="360.2" y="72.9" transform="rotate(-90 360.2 72.9)">VCCINT</text>
<text x="362.8" y="72.9" transform="rotate(-90 362.8 72.9)">VCCINT</text>
<text x="365.3" y="72.9" transform="rotate(-90 365.3 72.9)">VCCINT</text>
<text x="367.8" y="72.9" transform="rotate(-90 367.8 72.9)">VCCINT</text>
<text x="370.4" y="72.9" transform="rotate(-90 370.4 72.9)">VCCINT</text>
<text x="372.9" y="72.9" transform="rotate(-90 372.9 72.9)">VCCINT</text>
<text x="375.5" y="72.9" transform="rotate(-90 375.5 72.9)">VCCINT</text>
<text x="378" y="72.9" transform="rotate(-90 378 72.9)">VCCINT</text>
<text x="380.5" y="72.9" transform="rotate(-90 380.5 72.9)">VCCINT</text>
<text x="383.1" y="72.9" transform="rotate(-90 383.1 72.9)">VCCINT</text>
<text x="385.6" y="72.9" transform="rotate(-90 385.6 72.9)">VCCINT</text>
<text x="386.8" y="77.8" transform="rotate(-90 386.8 77.8)">P9</text>
<text x="388.2" y="72.9" transform="rotate(-90 388.2 72.9)">VCCINT</text>
<text x="390.7" y="72.9" transform="rotate(-90 390.7 72.9)">VCCINT</text>
<text x="52.8" y="78.7">MON_B14</text>
<text x="109.2" y="78.5">MON_B15</text>
<text x="297.9" y="79" transform="rotate(-90 297.9 79)">F11</text>
<text x="300.5" y="79.4" transform="rotate(-90 300.5 79.4)">G12</text>
<text x="303" y="79.4" transform="rotate(-90 303 79.4)">H15</text>
<text x="305.6" y="78.1" transform="rotate(-90 305.6 78.1)">H9</text>
<text x="308.1" y="79.3" transform="rotate(-90 308.1 79.3)">K15</text>
<text x="313.2" y="79.5" transform="rotate(-90 313.2 79.5)">M15</text>
<text x="315.7" y="78.1" transform="rotate(-90 315.7 78.1)">N8</text>
<text x="318.3" y="79.3" transform="rotate(-90 318.3 79.3)">R10</text>
<text x="320.8" y="79.3" transform="rotate(-90 320.8 79.3)">R12</text>
<text x="325.9" y="79.4" transform="rotate(-90 325.9 79.4)">U11</text>
<text x="341.1" y="78.7" transform="rotate(-90 341.1 78.7)">J10</text>
<text x="343.7" y="78.7" transform="rotate(-90 343.7 78.7)">J12</text>
<text x="346.2" y="78.7" transform="rotate(-90 346.2 78.7)">J14</text>
<text x="351.3" y="79.3" transform="rotate(-90 351.3 79.3)">K11</text>
<text x="353.8" y="79.3" transform="rotate(-90 353.8 79.3)">K13</text>
<text x="358.9" y="79" transform="rotate(-90 358.9 79)">L10</text>
<text x="361.4" y="79" transform="rotate(-90 361.4 79)">L12</text>
<text x="364" y="79" transform="rotate(-90 364 79)">L14</text>
<text x="366.5" y="79.5" transform="rotate(-90 366.5 79.5)">M11</text>
<text x="369.1" y="79.5" transform="rotate(-90 369.1 79.5)">M13</text>
<text x="371.6" y="78.2" transform="rotate(-90 371.6 78.2)">M9</text>
<text x="374.1" y="79.4" transform="rotate(-90 374.1 79.4)">N10</text>
<text x="376.7" y="79.4" transform="rotate(-90 376.7 79.4)">N12</text>
<text x="379.2" y="79.4" transform="rotate(-90 379.2 79.4)">N14</text>
<text x="381.8" y="79.1" transform="rotate(-90 381.8 79.1)">P11</text>
<text x="384.3" y="79.1" transform="rotate(-90 384.3 79.1)">P13</text>
<text x="389.4" y="79.3" transform="rotate(-90 389.4 79.3)">R14</text>
<text x="74.6" y="94.7">1</text>
<text x="79.3" y="91.9">DSP_JTAG_B</text>
<text x="96.8" y="94.7">2</text>
<text x="113.3" y="95.2">EMU_B</text>
<text x="74.6" y="97.3">3</text>
<text x="74.6" y="99.8">5</text>
<text x="78.2" y="96.1">GND</text>
<text x="78.2" y="98.6">NC</text>
<text x="78.2" y="101.1">BTMS</text>
<text x="89.7" y="98.6">GND</text>
<text x="89.9" y="96.1">EMU</text>
<text x="90.1" y="101.1">TMS</text>
<text x="96.8" y="97.3">4</text>
<text x="96.8" y="99.8">6</text>
<text x="73.3" y="107.4">11</text>
<text x="74.6" y="102.4">7</text>
<text x="74.6" y="104.9">9</text>
<text x="78.2" y="103.7">BTCK</text>
<text x="78.2" y="106.2">BTRST</text>
<text x="89.1" y="106.2">TRST</text>
<text x="90.3" y="103.7">TCK</text>
<text x="96.8" y="102.4">8</text>
<text x="96.8" y="104.9">10</text>
<text x="96.8" y="107.4">12</text>
<text x="73.3" y="110">13</text>
<text x="78.2" y="108.8">BTDI</text>
<text x="78.2" y="111.3">GND</text>
<text x="89.9" y="111.3">TDO</text>
<text x="90.7" y="108.8">TDI</text>
<text x="96.8" y="110">14</text>
<text x="81.1" y="115.2">DSP_JTAG</text>
<text x="81.5" y="122.3">JTAG_B</text>
<text x="82.5" y="125.7">SER</text>
<text x="90.2" y="125.7">JTAG</text>
<text x="72" y="131.6">11</text>
<text x="72" y="129">13</text>
<text x="81.9" y="130.4">VREF</text>
<text x="90.4" y="130.3">VREF</text>
<text x="98" y="129">2</text>
<text x="98" y="131.6">4</text>
<text x="111.1" y="129.5">D2.5V</text>
<text x="73.4" y="136.7">7</text>
<text x="73.4" y="134.1">9</text>
<text x="81.9" y="137.8">DIN</text>
<text x="81.9" y="135.3">CCLK</text>
<text x="81.9" y="132.9">PROG</text>
<text x="91.4" y="132.9">TMS</text>
<text x="91.5" y="135.4">TCK</text>
<text x="91.9" y="138">TDI</text>
<text x="98" y="134.1">6</text>
<text x="98" y="136.7">10</text>
<text x="110.7" y="137.2">FTDI_B</text>
<text x="110.7" y="132.1">FTMS_B</text>
<text x="110.7" y="134.6">FTCK_B</text>
<text x="73.4" y="141.7">3</text>
<text x="73.4" y="139.2">5</text>
<text x="80" y="141" transform="rotate(-90 80 141)">GROUND</text>
<text x="81.9" y="142.6">INIT</text>
<text x="81.9" y="140.2">DONE</text>
<text x="91.1" y="140.5">TDO</text>
<text x="92.7" y="143">NC</text>
<text x="98" y="139.2">8</text>
<text x="98" y="141.7">12</text>
<text x="110.7" y="139.7">FTDO_B</text>
<text x="73.4" y="144.3">1</text>
<text x="80.7" y="149.9">JTAG_2MM</text>
<text x="81.9" y="145.1">NC</text>
<text x="92.7" y="145.6">NC</text>
<text x="98" y="144.3">14</text>
<text x="368.3" y="264.2">SHEET:</text>
<text x="378.4" y="264.2">9 OF 23</text>
</g>
</svg>
